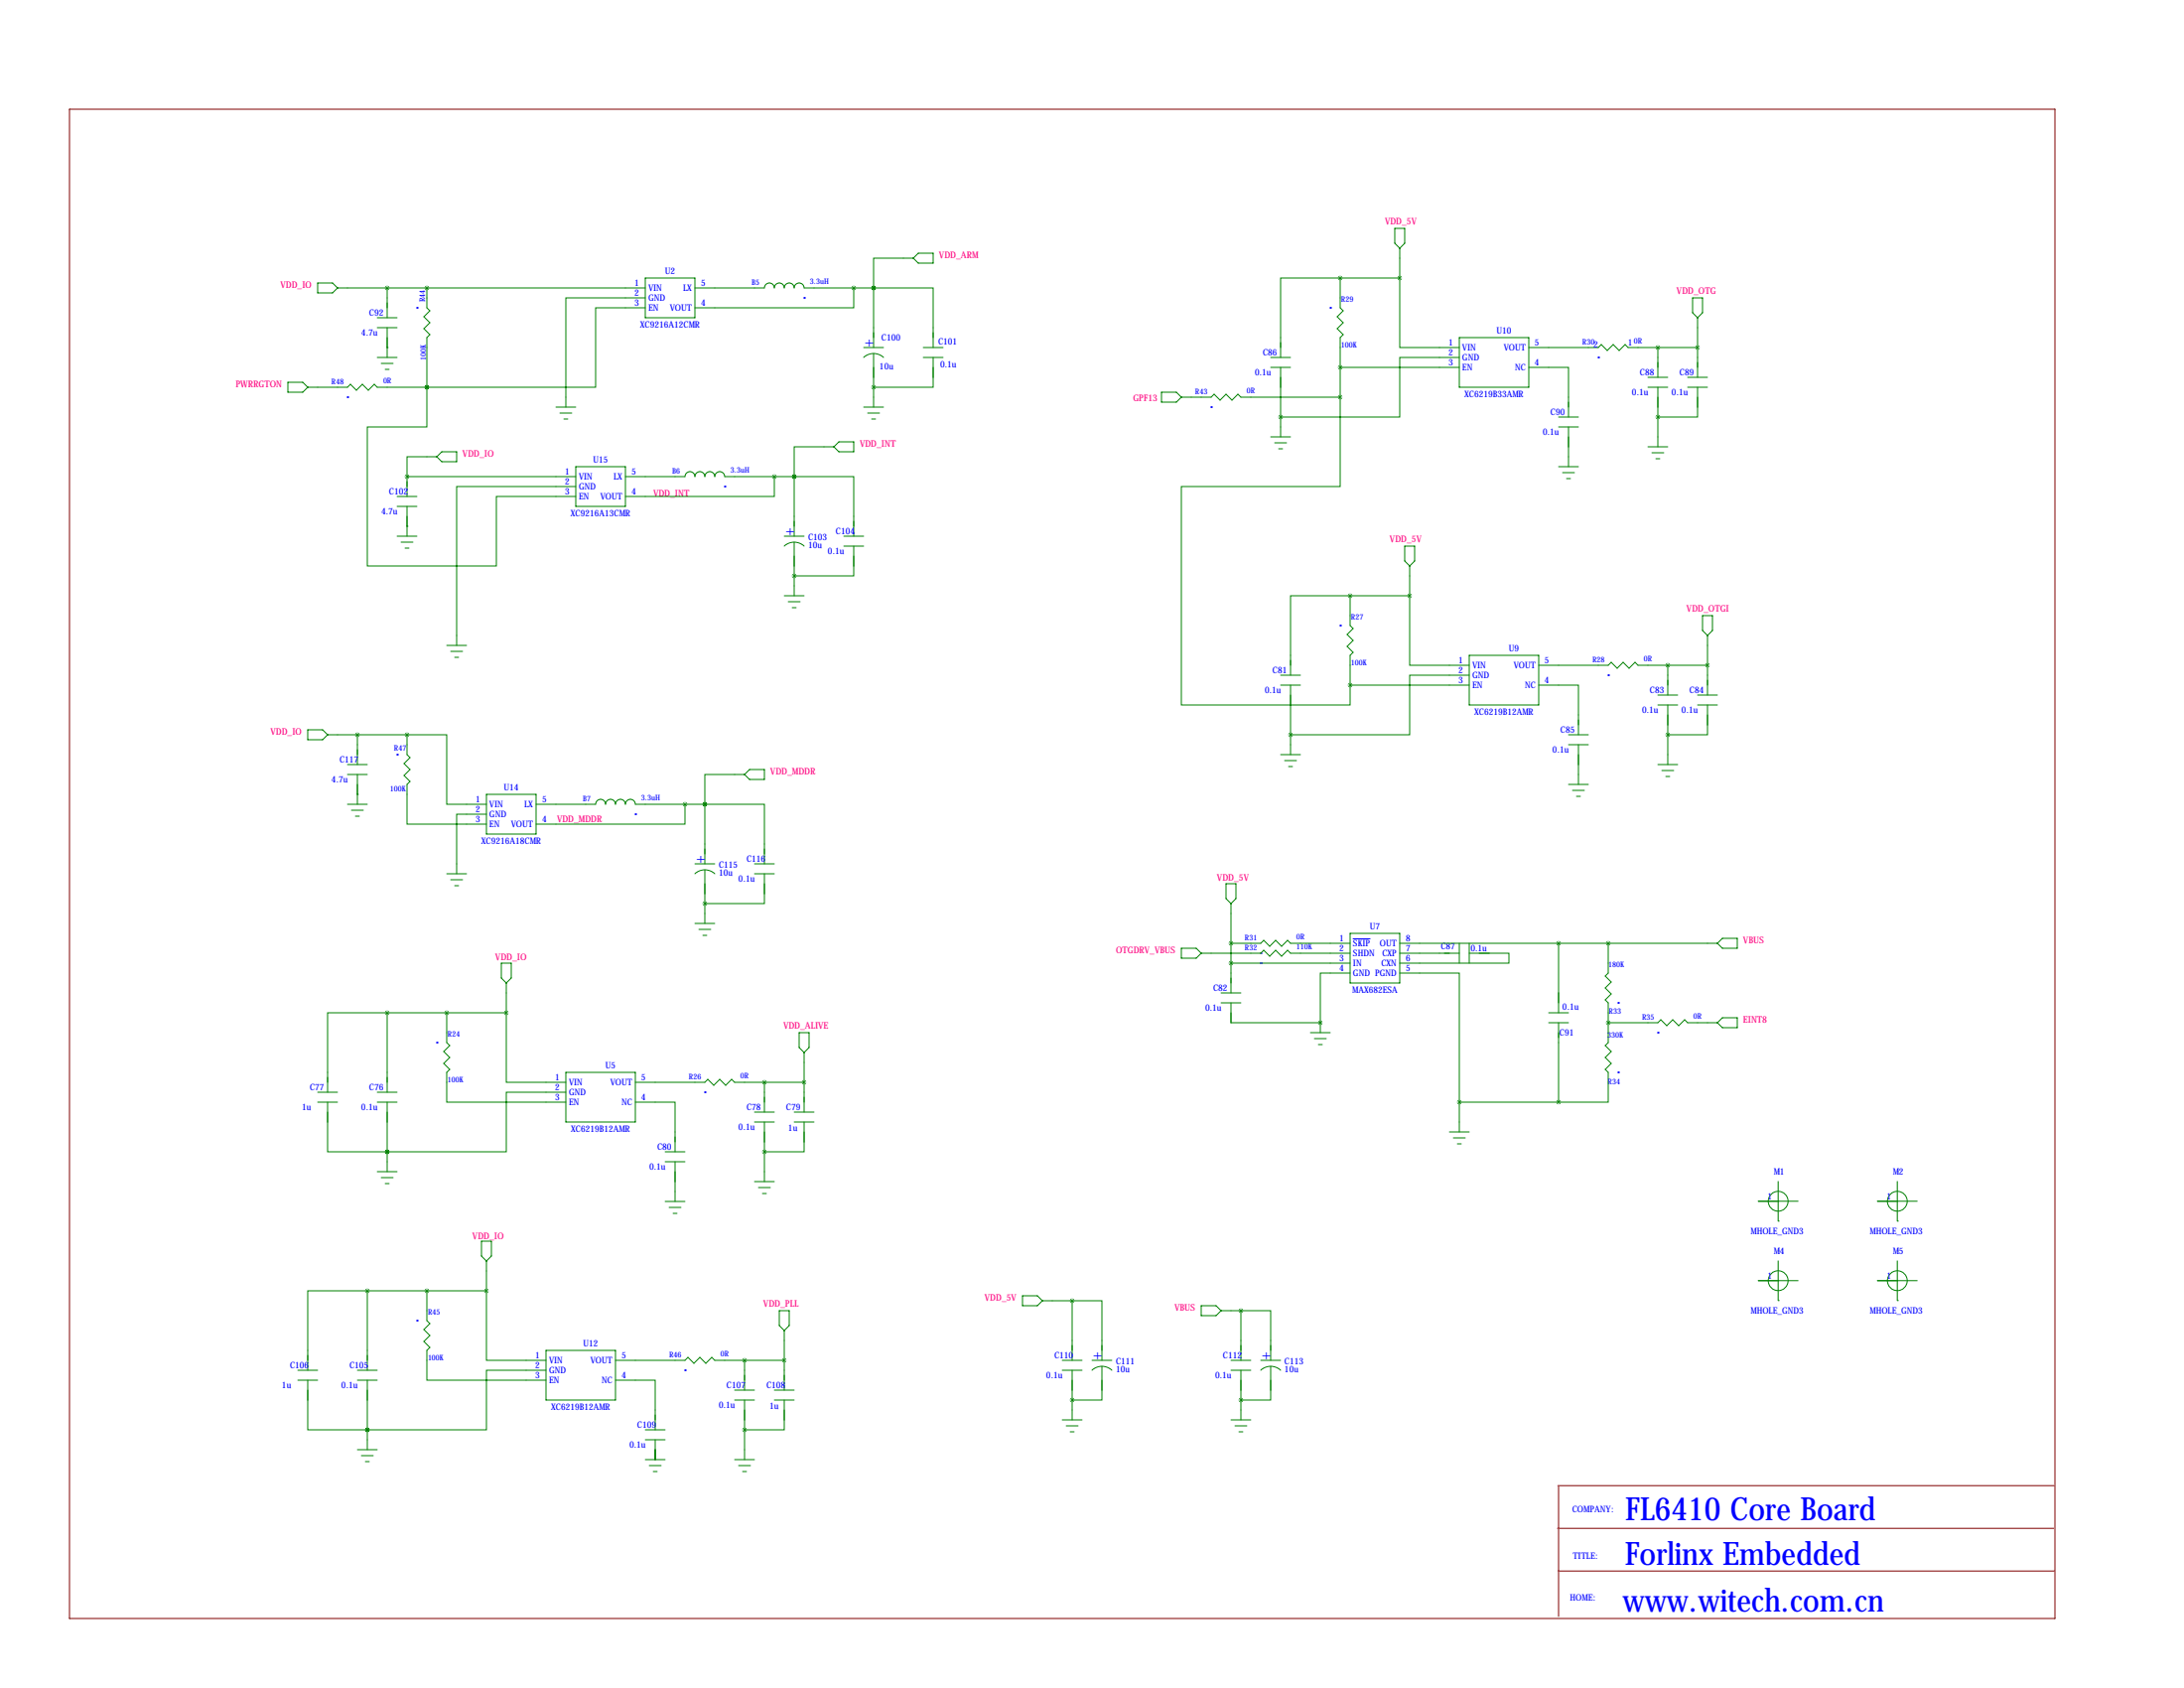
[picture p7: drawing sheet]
<svg xmlns="http://www.w3.org/2000/svg" width="559mm" height="432mm" viewBox="0 0 559 432" stroke-linecap="round" stroke-linejoin="round" font-family="sans-serif">
<path d="M17.8 27.9h508v386.1h-508zM398.5 391h127M398.6 380h127M398.8 380.3v33.2M398.6 401.9h127" fill="none" stroke="#800000" stroke-width=".25"/>
<g fill="none" stroke="#008000" stroke-width=".25">
<path d="M356.9 58.4h2.5v3.8l-1.3 1.3-1.2-1.3zM81.3 72.4h3.8l1.3 1.3-1.3 1.2h-3.8zM86.4 73.7h78.7M99.1 73.7v7.6M109.2 73.7v5l.8 .8-1.5 1.5 1.5 1.6-1.5 1.5 1.5 1.5-.8 .8v12.7M165.1 76.2h-20.3v27.9M165.1 78.7h-12.7v20.4h-43.2M165.1 71.1h12.7v10.2h-12.7zM177.8 73.7h17.8a1.27 1.27 0 0 1 1.2-1.3 1.27 1.27 0 0 1 1.3 1.3 1.27 1.27 0 0 1 1.3-1.3 1.27 1.27 0 0 1 1.3 1.3 1.27 1.27 0 0 1 1.2-1.3 1.27 1.27 0 0 1 1.3 1.3 1.27 1.27 0 0 1 1.3-1.3 1.27 1.27 0 0 1 1.2 1.3h17.8M218.4 73.7v5h-40.6M223.5 73.7h15.3v15.2M223.5 73.7h.1"/>
<path d="M223.5 73.7v15.2M233.7 66h-10.2v7.7M234.9 64.8h3.9v2.5h-3.9l-1.2-1.3zM342.9 71.1h-15.2v20.3M342.9 71.1v7.6l.8 .8-1.6 1.5 1.6 1.6-1.6 1.5 1.6 1.5-.8 .8v15.2M342.9 71.1h15.2M358.1 71.1v17.8h15.3M358.1 63.5v7.6M433.1 76.2h2.5v3.8l-1.3 1.3-1.2-1.3zM73.7 97.8h3.8l1.2 1.3-1.2 1.2h-3.8zM78.7 99.1h10.2l.8-.8 1.5 1.5 1.5-1.5 1.5 1.5 1.6-1.5 .7 .8h12.7M96.5 91.4h5.1"/>
<path d="M96.5 81.3h5.1M96.5 83.8h5.1M97.5 93h3.1M98.6 94.5h1M99.1 88.9h.1M99.1 83.8v7.6M109.2 99.1h.1M109.2 99.1v10.1h-15.2v35.6h33v-17.8h20.3M221 88.9h5.1M221 91.4a3.7 3.7 0 0 1 5.1 0M223.5 90.4v13.7M236.2 88.9h5.1"/>
<path d="M236.2 91.4h5.1M238.8 91.4v7.7h-15.3M325.1 91.4h5.1M325.1 94h5.1M327.7 94v17.8M342.9 94h30.5M373.4 91.4h-15.3v15.3h-30.4M373.4 86.4h17.8v12.7h-17.8zM391.2 94h10.1v12.7M391.2 88.9h17.7l.8-.8 1.5 1.6 1.5-1.6 1.6 1.6 1.5-1.6 .8 .8h17.7M421.6 99.1h5.1M421.6 96.5h5.1"/>
<path d="M424.2 88.9v7.6M424.2 99.1v15.2M431.8 99.1h5.1M431.8 96.5h5.1M434.3 99.1v7.6h-10.1M434.3 81.3v15.2M111.8 116.8h-7.7v5.1M113 115.6h3.8v2.5h-3.8l-1.2-1.3zM142.2 104.1h5.1M143.3 105.7h3M144.3 107.2h1M147.3 119.4h12.7v10.1h-12.7z"/>
<path d="M213.4 114.3h-10.2v7.6M213.4 114.3l1.2-1.3h3.8v2.6h-3.8zM221 104.1h5.1M222 105.7h3M223 107.2h1M297.2 100.3h3.8l1.3 1.3-1.3 1.3h-3.8zM302.3 101.6h7.6l.7-.8 1.6 1.6 1.5-1.6 1.5 1.6 1.5-1.6 .8 .8h25.4M325.1 111.8h5.1M326.1 113.3h3.1M327.2 114.8h1M342.9 101.6v22.9h-40.6v55.8h43.1v-5M398.8 106.7h5.1"/>
<path d="M398.8 109.2h5.1M398.8 119.4h5.1M401.3 109.2v10.2M421.6 114.3h5.1M422.7 115.8h3M423.7 117.3h1M101.6 129.5h5.1M101.6 127h5.1M101.6 137.2h5.1M102.6 138.7h3.1M104.1 121.9h.1M104.1 134.6h.1"/>
<path d="M104.1 121.9h43.2M104.1 121.9v5.1M104.1 129.5v7.7M147.3 124.5h-30.5v40.6M160 121.9h15.3a1.27 1.27 0 0 1 1.2-1.3 1.27 1.27 0 0 1 1.3 1.3 1.27 1.27 0 0 1 1.3-1.3 1.27 1.27 0 0 1 1.2 1.3 1.27 1.27 0 0 1 1.3-1.3 1.27 1.27 0 0 1 1.3 1.3 1.27 1.27 0 0 1 1.2-1.2 1.27 1.27 0 0 1 1.3 1.2h17.8M198.1 121.9v5.1h-38.1M200.7 137.2h5M200.7 139.7a3.7 3.7 0 0 1 5 0M203.2 121.9h15.2v15.3M203.2 121.9h.1M203.2 121.9v15.3M203.2 138.7v13.7"/>
<path d="M215.9 137.2h5.1M215.9 139.7h5.1M218.4 139.7v7.6h-15.2M359.4 139.7h2.5v3.8l-1.2 1.3-1.3-1.3zM399.8 120.9h3M400.8 122.4h1M103.6 140.2h1M200.7 152.4h5M201.7 153.9h3M202.7 155.4h1M345.4 152.4h-15.2v20.3M345.4 152.4v7.6l.8 .8-1.5 1.5 1.5 1.5-1.5 1.6 1.5 1.5-.8 .7v7.7"/>
<path d="M345.4 152.4h15.3M360.7 152.4v17.8h15.2M360.7 144.8v7.6M435.6 157.5h2.5v3.8l-1.2 1.3-1.3-1.3zM114.3 165.1h5.1M115.3 166.6h3.1M116.3 168.1h1M327.7 172.7h5M327.7 175.3h5M330.2 175.3v17.7M345.4 175.3h30.5M375.9 172.7h-15.2v15.3h-30.5"/>
<path d="M375.9 167.6h17.8v12.7h-17.8zM393.7 175.3h10.2v12.7M393.7 170.2h17.8l.7-.8 1.6 1.5 1.5-1.5 1.5 1.5 1.5-1.5 .8 .8h17.8M424.2 177.8h5.1M426.7 170.2v7.6M434.3 177.8h5.1M436.9 162.6v15.2M78.7 186.7h3.8l1.3 1.3-1.3 1.2h-3.8zM83.8 188h20.3M88.9 195.6h5.1M88.9 198.1h5.1M91.4 188v7.6"/>
<path d="M91.4 198.1v7.6M104.1 188h10.2v17.7h10.2M104.1 188v5l.8 .8-1.5 1.5 1.5 1.5-1.5 1.6 1.5 1.5-.8 .8v10.1h20.4M190.5 198.1h-10.2v7.6M191.8 196.8h3.8v2.6h-3.8l-1.3-1.3zM327.7 193h5M328.7 194.6h3M329.7 196.1h1M401.3 188h5.1M401.3 190.5h5.1M403.9 190.5v10.2M424.2 180.3h5.1"/>
<path d="M424.2 195.6h5.1M425.2 197.1h3M426.2 198.6h1M426.7 180.3v15.3M434.3 180.3h5.1M436.9 180.3v7.7h-10.2M88.9 205.7h5.1M89.9 207.3h3.1M90.9 208.8h1M91.4 203.2h.1M124.5 208.3h-7.7v15.2M124.5 203.2h12.7v10.2h-12.7z"/>
<path d="M137.2 205.7h15.2a1.27 1.27 0 0 1 1.3-1.2 1.27 1.27 0 0 1 1.2 1.2 1.27 1.27 0 0 1 1.3-1.2 1.27 1.27 0 0 1 1.3 1.2 1.27 1.27 0 0 1 1.2-1.2 1.27 1.27 0 0 1 1.3 1.2 1.27 1.27 0 0 1 1.3-1.2 1.27 1.27 0 0 1 1.3 1.2h17.7M175.3 205.7v5.1h-38.1M180.3 205.7h15.3v15.3M180.3 205.7h.1M180.3 205.7v15.3M401.3 200.7h5.1M402.3 202.2h3.1M403.4 203.7h1M114.3 223.5h5.1M115.3 225h3.1M116.3 226.6h1M177.8 221h5.1"/>
<path d="M177.8 236.2h5.1M177.8 223.5a3.7 3.7 0 0 1 5.1 0M178.8 237.7h3.1M179.8 239.3h1M180.3 222.5v13.7M193 221h5.1M193 223.5h5.1M195.6 223.5v7.6h-15.3M313.7 226.1h2.5v3.8l-1.2 1.2-1.3-1.2zM315 231.1v22.9M345.4 238.8h12.7v12.7h-12.7zM99.1 259.1h-15.3v20.3"/>
<path d="M99.1 259.1v20.3M99.1 259.1h30.4M114.3 259.1v7.6l.8 .8-1.6 1.5 1.6 1.5-1.6 1.5 1.6 1.6-.8 .7v7.6h30.5M128.3 246.4h2.5v3.8l-1.3 1.3-1.2-1.3zM129.5 259.1v17.8h15.3M129.5 251.5v7.6M302.3 242.6h3.8l1.2 1.2-1.2 1.3h-3.8zM307.3 243.8h15.3l.7-.7 1.6 1.5 1.5-1.5 1.5 1.5 1.5-1.5 .8 .7h15.2M312.4 254h5.1M312.4 256.5h5.1M315 241.3h7.6l.7-.8 1.6 1.6 1.5-1.6 1.5 1.6 1.5-1.6 .8 .8h15.2M315 246.4h30.4"/>
<path d="M315 256.5v5.1h22.8M345.4 248.9h-7.6v12.7M358.1 248.9h15.3v33M358.1 241.3h81.3M358.1 243.8h15.3M373.4 241.3v5.1M375.9 243.8h10.2v2.6h-28M375.9 241.3v5.1M396.2 259.1h5.1M398.8 241.3v17.8M411.5 241.3v7.6l-.8 .8 1.5 1.5-1.5 1.5 1.5 1.6-1.5 1.5 .8 .7v10.2l-.8 .8 1.5 1.5-1.5 1.5 1.5 1.5-1.5 1.6 .8 .7v7.6h-12.7M440.7 240h3.8v2.6h-3.8l-1.3-1.3z"/>
<path d="M81.3 279.4h5.1M96.5 279.4h5.1M144.8 279.4h-15.3v15.2h-30.4M144.8 274.3h17.8v12.7h-17.8zM162.6 276.9h17.7l.8-.8 1.5 1.5 1.5-1.5 1.6 1.5 1.5-1.5 .8 .8h17.7M195.6 276.9v7.6M204.5 264.2h2.5v3.8l-1.3 1.2-1.2-1.2zM205.7 269.2v15.3M335.3 264.2h5.1M336.3 265.7h3M337.3 267.2h1M337.8 261.6h.1"/>
<path d="M337.8 261.6v2.6M396.2 261.6h5.1M398.8 261.6v20.3M411.5 261.6h12.7l.7-.7 1.6 1.5 1.5-1.5 1.5 1.5 1.5-1.5 .8 .7h7.6M440.7 260.3h3.8v2.6h-3.8l-1.3-1.3zM81.3 281.9h5.1M83.8 281.9v12.7h15.3M96.5 281.9h5.1M96.5 299.7h5.1M99.1 294.6h.1M99.1 281.9v17.8M162.6 281.9h10.1v12.7"/>
<path d="M170.2 294.6h5.1M170.2 297.2h5.1M172.7 297.2v10.1M193 287h5.1M193 284.5h5.1M195.6 287v15.3M203.2 287h5.1M203.2 284.5h5.1M205.7 287v7.6h-10.1M370.8 289.6h5.1M371.9 291.1h3M372.9 292.6h1"/>
<path d="M373.4 281.9h25.4M373.4 281.9v7.7M455 299.7h.1M485.4 299.7h.1M97.5 301.2h3.1M98.6 302.8h1M123.2 317.5h2.5v3.8l-1.2 1.3-1.3-1.3zM170.2 307.3h5.1M171.2 308.9h3M172.2 310.4h1M193 302.3h5.1M194.1 303.8h3"/>
<path d="M195.1 305.3h1M449.9 307.3h10.1M455 312.4h.1M455 320h.1M455 302.2v10.2M480.4 307.3h10.1M485.4 312.4h.1M485.4 320h.1M485.4 302.2v10.2M94 330.2h-15.3v20.3M94 330.2v20.3M94 330.2h30.5"/>
<path d="M109.2 330.2v7.6l.8 .8-1.5 1.5 1.5 1.5-1.5 1.6 1.5 1.5-.8 .7v7.7h30.5M124.5 330.2v17.8h15.2M124.5 322.6v7.6M199.4 335.3h2.5v3.8l-1.2 1.3-1.3-1.3zM261.6 331.5h3.8l1.3 1.2-1.3 1.3h-3.8zM266.7 332.7h7.6M274.3 332.7h7.6v15.3M274.3 332.7v15.3M307.3 334h3.8l1.3 1.3-1.3 1.2h-3.8zM312.4 335.3h5.1M317.5 335.3h7.6v12.7M317.5 335.3v12.7"/>
<path d="M449.9 327.6h10.1M455 332.7h.1M455 322.5v10.2M480.4 327.6h10.1M485.4 332.7h.1M485.4 322.5v10.2M76.2 350.5h5.1M76.2 353.1h5.1M78.7 353.1v12.7h15.3M91.4 350.5h5.1M91.4 353.1h5.1M94 353.1v17.7"/>
<path d="M139.7 350.5h-15.2v15.3h-30.5M139.7 345.4h17.8v12.7h-17.8zM157.5 353.1h10.1v12.7M157.5 348h17.8l.7-.8 1.5 1.5 1.6-1.5 1.5 1.5 1.5-1.5 .8 .8h17.8M188 358.1h5M188 355.6h5M190.5 348v7.6M190.5 358.1v15.3M198.1 358.1h5.1M198.1 355.6h5.1M200.7 358.1v7.7h-10.2M200.7 340.4v15.2"/>
<path d="M271.8 348h5.1M271.8 350.5h5.1M274.3 350.5v12.7M279.4 348h5.1M279.4 350.5a3.7 3.7 0 0 1 5.1 0M281.9 349.5v8.6h-7.6M315 348h5M315 350.5h5M317.5 350.5v12.7M322.6 348h5.1M322.6 350.5a3.7 3.7 0 0 1 5.1 0M325.1 349.5v8.6h-7.6"/>
<path d="M91.4 370.8h5.1M92.5 372.4h3M93.5 373.9h1M94 365.8h.1M165.1 365.8h5.1M165.1 368.3h5.1M165.1 373.4h5.1M166.1 374.9h3.1M167.1 376.4h1M167.6 368.3v5.1M188 373.4h5M189 374.9h3"/>
<path d="M190 376.4h1M271.8 363.2h5.1M272.8 364.7h3M273.8 366.3h1M315 363.2h5M316 364.7h3M317 366.3h1"/>
<circle cx="455" cy="307.3" r="2.54"/>
<circle cx="485.4" cy="307.3" r="2.54"/>
<circle cx="455" cy="327.6" r="2.54"/>
<circle cx="485.4" cy="327.6" r="2.54"/>
</g>
<g fill="none" stroke="#00f" stroke-width=".25">
<path d="M106.7 78.7h.1M205.7 76.2h.1M340.4 78.7h.1M408.9 91.4h.1M88.9 101.6h.1M309.9 104.1h.1M185.4 124.5h.1M342.9 160h.1M411.5 172.7h.1M101.6 193h.1M162.6 208.3h.1M322.6 243.8h.1"/>
<path d="M322.6 246.4h.1M346.2 240.1h4.4M414 256.5h.1M111.8 266.7h.1M180.3 279.4h.1M414 274.3h.1M424.2 264.2h.1M106.7 337.8h.1M175.3 350.5h.1"/>
</g>
<path d="M99 294.6a.05 .05 0 0 0 .1 0 .05 .05 0 0 0-.1 0zM99 294.6a.05 .05 0 0 0 .1 0 .05 .05 0 0 0-.1 0zM99 259.1a.05 .05 0 0 0 .1 0 .05 .05 0 0 0-.1 0zM129.5 259.1a.05 .05 0 0 0 .1 0 .05 .05 0 0 0-.1 0zM195.5 276.9a.05 .05 0 0 0 .1 0 .05 .05 0 0 0-.1 0zM195.5 294.6a.05 .05 0 0 0 .1 0 .05 .05 0 0 0-.1 0zM205.7 276.9a.05 .05 0 0 0 .1 0 .05 .05 0 0 0-.1 0zM345.4 152.4a.05 .05 0 0 0 .1 0 .05 .05 0 0 0-.1 0zM360.6 152.4a.05 .05 0 0 0 .1 0 .05 .05 0 0 0-.1 0zM426.7 170.2a.05 .05 0 0 0 .1 0 .05 .05 0 0 0-.1 0zM426.7 188a.05 .05 0 0 0 .1 0 .05 .05 0 0 0-.1 0zM436.8 170.2a.05 .05 0 0 0 .1 0 .05 .05 0 0 0-.1 0zM327.6 106.7a.05 .05 0 0 0 .1 0 .05 .05 0 0 0-.1 0zM358.1 71.1a.05 .05 0 0 0 .1 0 .05 .05 0 0 0-.1 0zM424.1 88.9a.05 .05 0 0 0 .1 0 .05 .05 0 0 0-.1 0zM424.1 106.7a.05 .05 0 0 0 .1 0 .05 .05 0 0 0-.1 0zM434.3 88.9a.05 .05 0 0 0 .1 0 .05 .05 0 0 0-.1 0zM314.9 241.3a.05 .05 0 0 0 .1 0 .05 .05 0 0 0-.1 0zM314.9 246.4a.05 .05 0 0 0 .1 0 .05 .05 0 0 0-.1 0zM337.8 261.6a.05 .05 0 0 0 .1 0 .05 .05 0 0 0-.1 0zM411.4 241.3a.05 .05 0 0 0 .1 0 .05 .05 0 0 0-.1 0zM411.4 261.6a.05 .05 0 0 0 .1 0 .05 .05 0 0 0-.1 0zM398.7 241.3a.05 .05 0 0 0 .1 0 .05 .05 0 0 0-.1 0zM373.3 281.9a.05 .05 0 0 0 .1 0 .05 .05 0 0 0-.1 0zM398.7 281.9a.05 .05 0 0 0 .1 0 .05 .05 0 0 0-.1 0zM93.9 365.8a.05 .05 0 0 0 .1 0 .05 .05 0 0 0-.1 0zM93.9 365.8a.05 .05 0 0 0 .1 0 .05 .05 0 0 0-.1 0zM93.9 330.2a.05 .05 0 0 0 .1 0 .05 .05 0 0 0-.1 0zM109.2 330.2a.05 .05 0 0 0 .1 0 .05 .05 0 0 0-.1 0zM124.4 330.2a.05 .05 0 0 0 .1 0 .05 .05 0 0 0-.1 0zM200.6 348a.05 .05 0 0 0 .1 0 .05 .05 0 0 0-.1 0zM274.3 358.1a.05 .05 0 0 0 .1 0 .05 .05 0 0 0-.1 0zM274.3 332.7a.05 .05 0 0 0 .1 0 .05 .05 0 0 0-.1 0zM345.4 175.3a.05 .05 0 0 0 .1 0 .05 .05 0 0 0-.1 0zM218.4 73.7a.05 .05 0 0 0 .1 0 .05 .05 0 0 0-.1 0zM223.5 73.7a.05 .05 0 0 0 .1 0 .05 .05 0 0 0-.1 0zM223.5 73.7a.05 .05 0 0 0 .1 0 .05 .05 0 0 0-.1 0zM223.5 99.1a.05 .05 0 0 0 .1 0 .05 .05 0 0 0-.1 0zM109.2 73.7a.05 .05 0 0 0 .1 0 .05 .05 0 0 0-.1 0zM109.2 99.1a.05 .05 0 0 0 .1 0 .05 .05 0 0 0-.1 0zM99 73.7a.05 .05 0 0 0 .1 0 .05 .05 0 0 0-.1 0zM104.1 121.9a.05 .05 0 0 0 .1 0 .05 .05 0 0 0-.1 0zM109.2 99.1a.05 .05 0 0 0 .1 0 .05 .05 0 0 0-.1 0zM198.1 121.9a.05 .05 0 0 0 .1 0 .05 .05 0 0 0-.1 0zM175.2 205.7a.05 .05 0 0 0 .1 0 .05 .05 0 0 0-.1 0zM180.3 205.7a.05 .05 0 0 0 .1 0 .05 .05 0 0 0-.1 0zM180.3 205.7a.05 .05 0 0 0 .1 0 .05 .05 0 0 0-.1 0zM180.3 231.1a.05 .05 0 0 0 .1 0 .05 .05 0 0 0-.1 0zM91.4 188a.05 .05 0 0 0 .1 0 .05 .05 0 0 0-.1 0zM104.1 188a.05 .05 0 0 0 .1 0 .05 .05 0 0 0-.1 0z" fill="#008000" stroke="#008000" stroke-width="1"/>
<g font-size="8.2" fill="#00f">
<text x="415.8" y="388.9">FL6410 Core Board</text>
<text x="415.7" y="400.3">Forlinx Embedded</text>
<text x="415.1" y="412.3">www.witech.com.cn</text>
</g>
<g font-size="3.6" fill="#00f">
<text x="221.2" y="88.6">+</text>
<text x="200.9" y="136.9">+</text>
<text x="178.1" y="220.7">+</text>
<text x="279.7" y="347.7">+</text>
<text x="322.8" y="347.7">+</text>
</g>
<g font-size="2.4" fill="#ff0080">
<text x="354.3" y="57.4">VDD_5V</text>
<text x="240.3" y="66">VDD_ARM</text>
<text x="71.7" y="73.7">VDD_IO</text>
<text x="429" y="75.2">VDD_OTG</text>
<text x="60.3" y="99.1">PWRRGTON</text>
<text x="289.9" y="102.6">GPF13</text>
<text x="118.4" y="116.8">VDD_IO</text>
<text x="220" y="114.3">VDD_INT</text>
<text x="167.1" y="127">VDD_INT</text>
<text x="355.6" y="138.7">VDD_5V</text>
<text x="431.5" y="156.5">VDD_OTGI</text>
<text x="69.2" y="188">VDD_IO</text>
<text x="197.1" y="198.1">VDD_MDDR</text>
<text x="142.5" y="210.3">VDD_MDDR</text>
<text x="311.4" y="225.3">VDD_5V</text>
<text x="126.7" y="245.6">VDD_IO</text>
<text x="285.5" y="243.8">OTGDRV_VBUS</text>
<text x="446" y="241.3">VBUS</text>
<text x="200.4" y="263.1">VDD_ALIVE</text>
<text x="446" y="261.6">EINT8</text>
<text x="120.9" y="317">VDD_IO</text>
<text x="195.3" y="334.3">VDD_PLL</text>
<text x="251.9" y="332.7">VDD_5V</text>
<text x="300.5" y="335.3">VBUS</text>
</g>
<g font-size="2.3" fill="#00f">
<text x="170.1" y="70.1">U2</text>
<text x="162.4" y="73.2">1</text>
<text x="162.4" y="75.7">2</text>
<text x="165.9" y="74.5">VIN</text>
<text x="165.9" y="77">GND</text>
<text x="174.8" y="74.5">LX</text>
<text x="179.3" y="73.2">5</text>
<text x="94.5" y="80.8">C92</text>
<text x="162.4" y="78.2">3</text>
<text x="163.8" y="83.9">XC9216A12CMR</text>
<text x="165.9" y="79.5">EN</text>
<text x="171.4" y="79.5">VOUT</text>
<text x="179.3" y="78.2">4</text>
<text x="92.5" y="85.9">4.7u</text>
<text x="225.6" y="87.1">C100</text>
<text x="240" y="88.1">C101</text>
<text x="370.7" y="88.4">1</text>
<text x="374.1" y="89.7">VIN</text>
<text x="382.9" y="85.3">U10</text>
<text x="384.7" y="89.7">VOUT</text>
<text x="392.7" y="88.4">5</text>
<text x="407.8" y="88.9">2</text>
<text x="416.6" y="88.4">1</text>
<text x="225" y="94.6">10u</text>
<text x="240.5" y="94.1">0.1u</text>
<text x="323.1" y="90.9">C86</text>
<text x="370.7" y="90.9">2</text>
<text x="370.7" y="93.5">3</text>
<text x="374.1" y="92.2">GND</text>
<text x="374.1" y="94.8">EN</text>
<text x="387.6" y="94.8">NC</text>
<text x="392.7" y="93.5">4</text>
<text x="321.1" y="96.1">0.1u</text>
<text x="374.7" y="101.7">XC6219B33AMR</text>
<text x="417.6" y="101.2">0.1u</text>
<text x="419.6" y="96">C88</text>
<text x="427.7" y="101.2">0.1u</text>
<text x="429.8" y="96">C89</text>
<text x="396.7" y="106.2">C90</text>
<text x="394.7" y="111.3">0.1u</text>
<text x="151.8" y="118.4">U15</text>
<text x="144.6" y="121.4">1</text>
<text x="144.6" y="124">2</text>
<text x="148.1" y="122.7">VIN</text>
<text x="148.1" y="125.3">GND</text>
<text x="157" y="122.7">LX</text>
<text x="161.5" y="121.4">5</text>
<text x="97.5" y="131.7">4.7u</text>
<text x="99.6" y="126.5">C102</text>
<text x="144.6" y="126.5">3</text>
<text x="148.1" y="127.8">EN</text>
<text x="153.6" y="127.8">VOUT</text>
<text x="161.5" y="126.5">4</text>
<text x="146" y="132.2">XC9216A13CMR</text>
<text x="213.9" y="136.7">C104</text>
<text x="206.8" y="138.2">C103</text>
<text x="206.8" y="140.3">10u</text>
<text x="211.8" y="141.8">0.1u</text>
<text x="386" y="166.6">U9</text>
<text x="325.6" y="172.2">C81</text>
<text x="373.2" y="169.7">1</text>
<text x="373.2" y="172.2">2</text>
<text x="376.7" y="171">VIN</text>
<text x="376.7" y="173.5">GND</text>
<text x="387.3" y="171">VOUT</text>
<text x="395.2" y="169.7">5</text>
<text x="323.6" y="177.4">0.1u</text>
<text x="373.2" y="174.8">3</text>
<text x="376.7" y="176.1">EN</text>
<text x="390.2" y="176.1">NC</text>
<text x="395.2" y="174.8">4</text>
<text x="422.1" y="177.3">C83</text>
<text x="432.3" y="177.3">C84</text>
<text x="377.2" y="183">XC6219B12AMR</text>
<text x="420.1" y="182.5">0.1u</text>
<text x="430.3" y="182.5">0.1u</text>
<text x="399.3" y="187.5">C85</text>
<text x="86.9" y="195.1">C117</text>
<text x="397.3" y="192.6">0.1u</text>
<text x="84.8" y="200.2">4.7u</text>
<text x="128.9" y="202.2">U14</text>
<text x="121.7" y="205.2">1</text>
<text x="121.7" y="207.8">2</text>
<text x="125.2" y="206.5">VIN</text>
<text x="125.2" y="209.1">GND</text>
<text x="134.2" y="206.5">LX</text>
<text x="138.7" y="205.2">5</text>
<text x="121.7" y="210.3">3</text>
<text x="123.2" y="216">XC9216A18CMR</text>
<text x="125.2" y="211.6">EN</text>
<text x="130.7" y="211.6">VOUT</text>
<text x="138.7" y="210.3">4</text>
<text x="183.9" y="222">C115</text>
<text x="191" y="220.5">C116</text>
<text x="183.9" y="224.1">10u</text>
<text x="189" y="225.6">0.1u</text>
<text x="350.5" y="237.7">U7</text>
<text x="342.7" y="240.8">1</text>
<text x="342.7" y="243.3">2</text>
<text x="342.7" y="245.9">3</text>
<text x="346.2" y="242.1">SKIP</text>
<text x="346.2" y="244.6">SHDN</text>
<text x="353" y="242.1">OUT</text>
<text x="353.7" y="244.6">CXP</text>
<text x="359.7" y="240.8">8</text>
<text x="359.7" y="243.3">7</text>
<text x="359.7" y="245.9">6</text>
<text x="368.7" y="242.9">C87</text>
<text x="376.3" y="243.3">0.1u</text>
<text x="342.7" y="248.4">4</text>
<text x="346.2" y="247.2">IN</text>
<text x="346.2" y="249.7">GND PGND</text>
<text x="353.4" y="247.2">CXN</text>
<text x="359.7" y="248.4">5</text>
<text x="310.4" y="253.5">C82</text>
<text x="346" y="254.1">MAX682ESA</text>
<text x="308.4" y="258.7">0.1u</text>
<text x="399.8" y="258.3">0.1u</text>
<text x="399" y="265">C91</text>
<text x="154.9" y="273.3">U5</text>
<text x="79.2" y="278.9">C77</text>
<text x="94.5" y="278.9">C76</text>
<text x="142.1" y="276.4">1</text>
<text x="142.1" y="278.9">2</text>
<text x="142.1" y="281.4">3</text>
<text x="145.5" y="277.7">VIN</text>
<text x="145.5" y="280.2">GND</text>
<text x="156.1" y="277.7">VOUT</text>
<text x="164.1" y="276.4">5</text>
<text x="164.1" y="281.4">4</text>
<text x="77.2" y="284.1">1u</text>
<text x="92.5" y="284.1">0.1u</text>
<text x="145.5" y="282.7">EN</text>
<text x="159" y="282.7">NC</text>
<text x="191" y="284">C78</text>
<text x="201.2" y="284">C79</text>
<text x="146.1" y="289.6">XC6219B12AMR</text>
<text x="189" y="289.1">0.1u</text>
<text x="201.7" y="289.4">1u</text>
<text x="166.1" y="299.3">0.1u</text>
<text x="168.1" y="294.1">C80</text>
<text x="453.8" y="300.4">M1</text>
<text x="484.3" y="300.4">M2</text>
<text x="452.3" y="306.8">1</text>
<text x="482.7" y="306.8">1</text>
<text x="447.9" y="315.8">MHOLE_GND3</text>
<text x="478.4" y="315.8">MHOLE_GND3</text>
<text x="453.8" y="320.8">M4</text>
<text x="484.3" y="320.8">M5</text>
<text x="452.3" y="327.1">1</text>
<text x="482.7" y="327.1">1</text>
<text x="447.9" y="336.1">MHOLE_GND3</text>
<text x="478.4" y="336.1">MHOLE_GND3</text>
<text x="137" y="347.5">1</text>
<text x="149.2" y="344.4">U12</text>
<text x="159" y="347.5">5</text>
<text x="269.7" y="347.5">C110</text>
<text x="312.9" y="347.5">C112</text>
<text x="74.2" y="350">C106</text>
<text x="89.4" y="350">C105</text>
<text x="137" y="350">2</text>
<text x="137" y="352.6">3</text>
<text x="140.5" y="348.8">VIN</text>
<text x="140.5" y="351.3">GND</text>
<text x="140.5" y="353.9">EN</text>
<text x="151.1" y="348.8">VOUT</text>
<text x="154" y="353.9">NC</text>
<text x="159" y="352.6">4</text>
<text x="267.7" y="352.6">0.1u</text>
<text x="285.5" y="349">C111</text>
<text x="285.5" y="351.1">10u</text>
<text x="310.9" y="352.6">0.1u</text>
<text x="328.7" y="349">C113</text>
<text x="328.7" y="351.1">10u</text>
<text x="72.1" y="355.2">1u</text>
<text x="87.4" y="355.2">0.1u</text>
<text x="185.9" y="355.1">C107</text>
<text x="196.1" y="355.1">C108</text>
<text x="141" y="360.8">XC6219B12AMR</text>
<text x="163.1" y="365.3">C109</text>
<text x="183.9" y="360.3">0.1u</text>
<text x="196.8" y="360.5">1u</text>
<text x="161" y="370.4">0.1u</text>
<text x="402.3" y="386.8">COMPANY:</text>
<text x="402.4" y="398.7">TITLE:</text>
<text x="401.7" y="409.3">HOME:</text>
</g>
<g font-size="2" fill="#00f">
<text x="108.7" y="77.3" transform="rotate(-90 108.7 77.3)">R44</text>
<text x="192.3" y="73">B5</text>
<text x="207.2" y="72.8">3.3uH</text>
<text x="343.2" y="77.3">R29</text>
<text x="343.2" y="89">100K</text>
<text x="404.9" y="88.2">R30</text>
<text x="418.1" y="88">0R</text>
<text x="109" y="92.2" transform="rotate(-90 109 92.2)">100K</text>
<text x="84.8" y="98.4">R48</text>
<text x="98" y="98.2">0R</text>
<text x="305.8" y="100.9">R43</text>
<text x="319" y="100.7">0R</text>
<text x="172" y="121.3">B6</text>
<text x="186.9" y="121">3.3uH</text>
<text x="345.7" y="158.6">R27</text>
<text x="345.7" y="170.3">100K</text>
<text x="407.4" y="169.5">R28</text>
<text x="420.6" y="169.3">0R</text>
<text x="100.8" y="192.1">R47</text>
<text x="99.8" y="202.5">100K</text>
<text x="149.1" y="205.1">B7</text>
<text x="164.1" y="204.8">3.3uH</text>
<text x="318.5" y="240.6">R31</text>
<text x="318.5" y="243.2">R32</text>
<text x="331.7" y="240.4">0R</text>
<text x="331.7" y="242.9">110K</text>
<text x="411.5" y="247.4">180K</text>
<text x="411.6" y="259.3">R33</text>
<text x="420.1" y="261">R35</text>
<text x="433.3" y="260.7">0R</text>
<text x="114.6" y="265.3">R24</text>
<text x="411.2" y="265.4">330K</text>
<text x="189.5" y="276">0R</text>
<text x="114.6" y="277">100K</text>
<text x="176.3" y="276.2">R26</text>
<text x="411.4" y="277.4">R34</text>
<text x="109.5" y="336.4">R45</text>
<text x="171.2" y="347.3">R46</text>
<text x="184.4" y="347.1">0R</text>
<text x="109.5" y="348.1">100K</text>
</g>
</svg>
